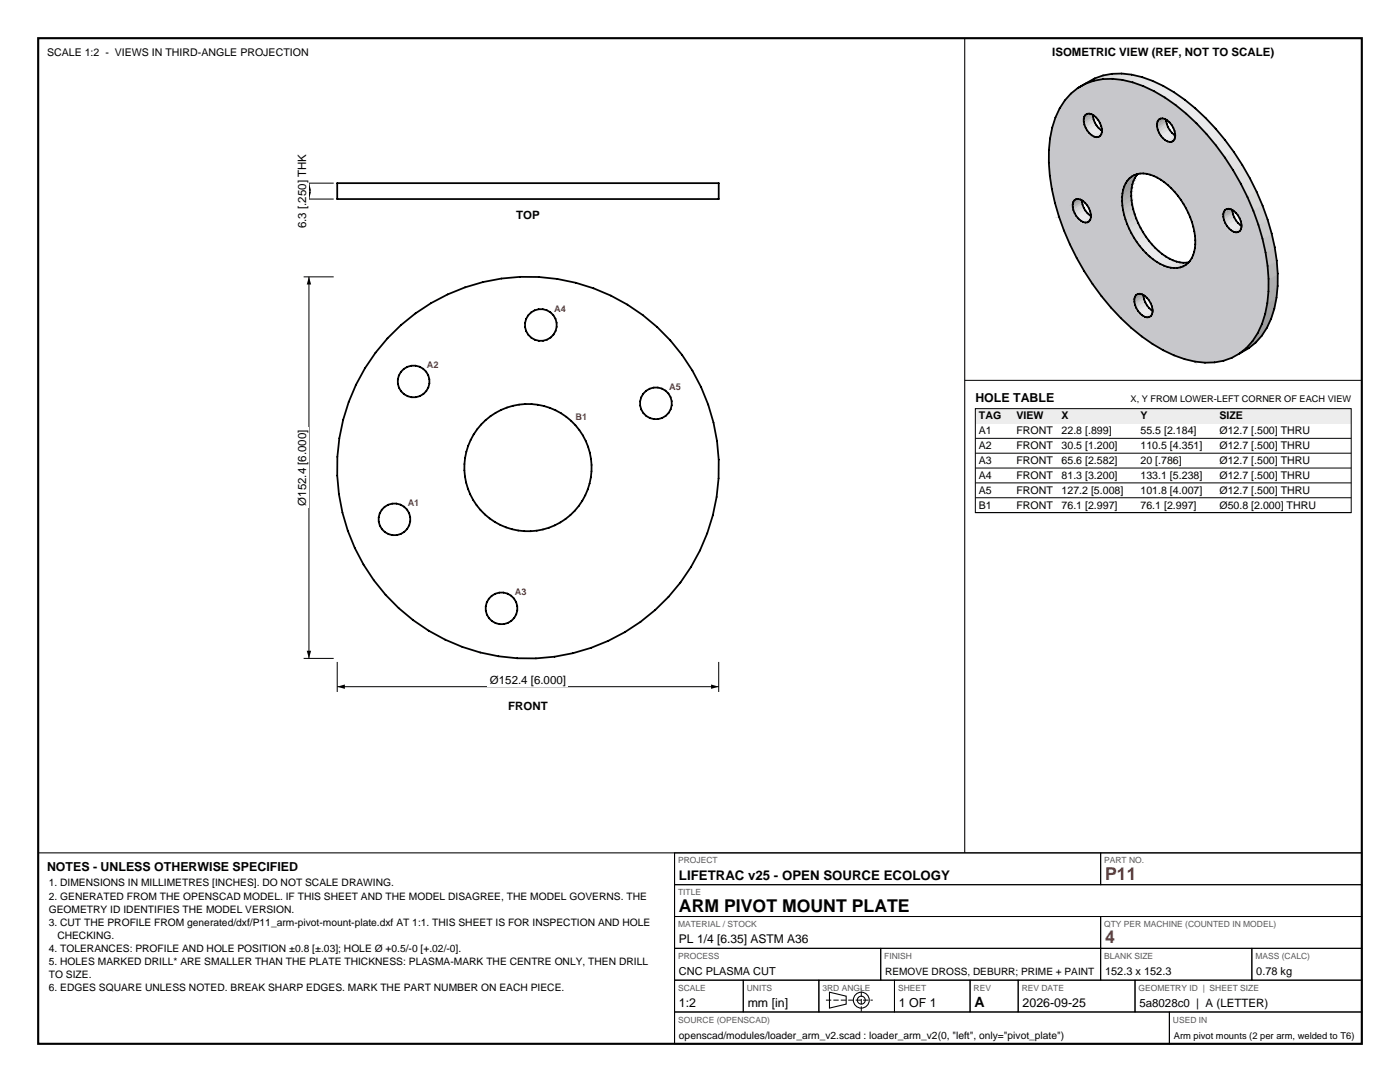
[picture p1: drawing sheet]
<svg xmlns="http://www.w3.org/2000/svg" width="279mm" height="216mm" viewBox="0 0 279 216" stroke-linecap="round" stroke-linejoin="round" font-family="sans-serif">
<path d="M7.6 7.6h264.2v200.7h-264.2z" fill="none" stroke="#000" stroke-width=".42"/>
<g fill="none" stroke="#000" stroke-width=".21">
<path d="M192.5 7.6v162.6M7.6 170.2h264.2M134.6 170.2v38.1M165.5 198l3.4 .8v1.6l-3.4 .8z"/>
<circle cx="171.9" cy="199.6" r="1.59"/>
<circle cx="171.9" cy="199.6" r=".79"/>
</g>
<g fill="none" stroke="#000" stroke-width=".2">
<path d="M67.3 132.1v6M67.3 137h76.1M143.4 132.1v6M134.6 170.2h85.1v6.3h-85.1zM134.6 176.5h137.2v6.4h-137.2zM219.7 170.2h52.1v6.3h-52.1zM134.6 182.9h85.1v6.3h-85.1zM134.6 189.2h41.2v6.4h-41.2zM134.6 195.6h13.7v6.3h-13.7zM148.3 195.6h15.1v6.3h-15.1zM163.4 195.6h15.1v6.3h-15.1zM175.8 189.2h43.9v6.4h-43.9z"/>
<path d="M178.5 195.6h15.1v6.3h-15.1zM193.6 195.6h9.6v6.3h-9.6zM203.2 195.6h23.3v6.3h-23.3zM219.7 182.9h52.1v6.3h-52.1zM219.7 189.2h30.1v6.4h-30.1zM226.5 195.6h45.3v6.3h-45.3zM249.8 189.2h22v6.4h-22zM134.6 201.9h98.8v6.4h-98.8zM233.4 201.9h38.4v6.4h-38.4z"/>
</g>
<path d="M164.8 199.6h9.4M171.9 201.9v-4.6" fill="none" stroke="#000" stroke-width=".2" stroke-dasharray="1.1 .4" stroke-linecap="butt"/>
<g fill="none" stroke="#000" stroke-width=".35">
<path d="M67.3 36.5h76.1v3.2h-76.1z"/>
<circle cx="82.5" cy="76.1" r="3.2"/>
<circle cx="107.9" cy="64.9" r="3.2"/>
<circle cx="105.4" cy="93.3" r="38.1"/>
<circle cx="105.4" cy="93.3" r="12.7"/>
<circle cx="130.9" cy="80.5" r="3.2"/>
<circle cx="78.7" cy="103.6" r="3.2"/>
<circle cx="100.1" cy="121.4" r="3.2"/>
</g>
<path d="M67.3 137l1.5-.4v.9zM141.9 136.6l1.5 .4-1.5 .5z" fill="#000"/>
<path d="M97.4 134.2h16v2.8h-16z" fill-rule="evenodd" fill="#fff"/>
<path d="M60.6 55.2h6M61.7 55.2v76.2M60.6 131.4h6" fill="none" stroke="#000" stroke-width=".2"/>
<path d="M61.7 55.2l.4 1.6h-.9zM61.2 129.9h.9l-.4 1.5z" fill="#000"/>
<path d="M58.8 85.3h2.9v16h-2.9z" fill-rule="evenodd" fill="#fff"/>
<path d="M60.6 39.7h6M60.6 36.5h6M61.7 36.5v3.2" fill="none" stroke="#000" stroke-width=".2"/>
<path d="M61.2 38.2h.9l-.4 1.5zM61.7 36.5l.4 1.6h-.9z" fill="#000"/>
<path d="M58.8 30.3h2.9v15.6h-2.9z" fill-rule="evenodd" fill="#fff"/>
<g fill="#c7c7cb" stroke="#c7c7cb" stroke-width=".2">
<path d="M216.2 44.3l-1.3 7.2-1.4-2.7z"/>
<path d="M216.6 44.4l-.2 9.7-1.5-2.6z"/>
<path d="M212.3 46l3.4-2-2.2 4.8z"/>
<path d="M211.3 43.2l3.5-.1-2.5 2.9z"/>
<path d="M216.4 54.1l10.3 4.8-8.7-2.2z"/>
<path d="M218 56.7l8.5 2.5-6.7-.1z"/>
<path d="M210.5 40.4l3.7 1.5-2.9 1.3z"/>
<path d="M219.8 59.1l6.6 .6-4.7 1.7z"/>
<path d="M221.7 61.4l4.8-.6-2.8 2.7z"/>
<path d="M214.8 43.1l.4 .5-2.9 2.4z"/>
<path d="M209.9 37.7l4.2 3.1-3.6-.4z"/>
<path d="M212.3 46l2.9-2.4 .5 .4z"/>
<path d="M211.3 43.2l3.2-.7 .3 .6z"/>
<path d="M215.7 44l.5 .3-2.7 4.5z"/>
<path d="M211.3 43.2l2.9-1.3 .3 .6z"/>
<path d="M223.7 63.5l3.1-2.1-1 4z"/>
<path d="M216.2 44.3l.4 .1-1.7 7.1z"/>
<path d="M210.5 40.4l3.6 .9 .1 .6z"/>
<path d="M216.6 44.4h.4l-.6 9.7z"/>
<path d="M210.5 40.4l3.6 .4v.5z"/>
<path d="M227.5 62.5l.4 4.6-2.1-1.7z"/>
<path d="M209.5 35l4.9 4.9-4.5-2.2z"/>
<path d="M221.7 61.4l4.7-1.2 .1 .6z"/>
<path d="M217 44.4l9.7 14.5-10.3-4.8z"/>
<path d="M209.9 37.7l4.3 2.6-.1 .5z"/>
<path d="M223.7 63.5l2.8-2.7 .3 .6z"/>
<path d="M221.7 61.4l4.7-1.7v.5z"/>
<path d="M219.8 59.1l6.7 .1-.1 .5z"/>
<path d="M218 56.7l8.7 2.2-.2 .3z"/>
<path d="M209.9 37.7l4.5 2.2-.2 .4z"/>
<path d="M226.8 61.4l.3 .6-1.3 3.4z"/>
<path d="M227.1 62l.4 .5-1.7 2.9z"/>
<path d="M228.5 63.2l1.5 5.4-2.1-1.5z"/>
<path d="M209.3 32.4l5.5 7.3-5.3-4.7z"/>
<path d="M227.5 62.5l.5 .4-.1 4.2z"/>
<path d="M209.5 35l5.3 4.7-.4 .2z"/>
<path d="M228 62.9l.5 .3-.6 3.9z"/>
<path d="M209.3 32.4l5.9 7.3h-.4z"/>
<path d="M228.5 63.2l.4 .1 1.1 5.3z"/>
<path d="M209.3 30l5.9 9.7-5.9-7.3z"/>
<path d="M229.3 63.3l2.9 6.6-2.2-1.3z"/>
<path d="M228.9 63.3h.4l.7 5.3z"/>
<path d="M217 44.4l.4-.2 9.3 14.7z"/>
<path d="M209.3 30l6.3 9.8-.4-.1z"/>
<path d="M217.4 44.2l9.7 14.5-.4 .2z"/>
<path d="M229.3 63.3l.4-.2 2.5 6.8z"/>
<path d="M209.6 27.6l6 12.2-6.3-9.8z"/>
<path d="M229.9 62.7l2.3 7.2-2.5-6.8z"/>
<path d="M229.9 62.7l4.4 8.2-2.1-1z"/>
<path d="M209.6 27.6l6.5 12.5-.5-.3z"/>
<path d="M230 62.3l4.3 8.6-4.4-8.2z"/>
<path d="M230 62.3l6.4 9.4-2.1-.8z"/>
<path d="M217.6 43.8l8.7 3.6-8.9-3.2z"/>
<path d="M230 61.7l6.4 10-6.4-9.4z"/>
<path d="M217.7 43.4l8.1 3.1-8.2-2.7z"/>
<path d="M217.4 44.2l9.4 4.1 .3 10.4z"/>
<path d="M217.7 42.8l7.2 1.9-7.2-1.3z"/>
<path d="M217.6 42.2l7 1.6-6.9-1z"/>
<path d="M229.9 61.1l8.6 11-8.5-10.4z"/>
<path d="M226.8 48.3l.7 10.3-.4 .1z"/>
<path d="M229.6 60.5l8.9 11.6-8.6-11z"/>
<path d="M217.3 41.6l7 1.2-6.7-.6z"/>
<path d="M230 61.7l8.5 10.4-2.1-.4z"/>
<path d="M226.8 48.3l1.1 10.4-.4-.1z"/>
<path d="M217 41h7l-6.7 .6z"/>
<path d="M216.6 40.5l7.3-.3-6.9 .8z"/>
<path d="M226.8 48.3l1.6 10.7-.5-.3z"/>
<path d="M216.1 40.1l7.9-1.5-7.4 1.9z"/>
<path d="M226.8 48.3l2.1 11.1-.5-.4z"/>
<path d="M209.6 27.6l7.4-1.5-.9 14z"/>
<path d="M228.1 49.8l1.2 10.1-.4-.5z"/>
<path d="M228.1 49.8l1.5 10.7-.3-.6z"/>
<path d="M217.4 44.2l8.9 3.2 .5 .9z"/>
<path d="M217.6 43.8l8.2 2.7 .5 .9z"/>
<path d="M217.7 43.4l7.6 2.2 .5 .9z"/>
<path d="M217.7 43.4l7.2 1.3 .4 .9z"/>
<path d="M228.1 49.8l10.4 22.3-8.9-11.6z"/>
<path d="M210 25.4l7 .7-7.4 1.5z"/>
<path d="M217.7 42.8l6.9 1 .3 .9z"/>
<path d="M217.6 42.2l6.7 .6 .3 1z"/>
<path d="M226.8 48.3l.6 .8 1.5 10.3z"/>
<path d="M217.3 41.6l6.8 .3 .2 .9z"/>
<path d="M227.4 49.1l.7 .7 .8 9.6z"/>
<path d="M217.3 41.6l6.7-.6 .1 .9z"/>
<path d="M210.6 23.4l6.4 2.7-7-.7z"/>
<path d="M217 41l6.9-.8 .1 .8z"/>
<path d="M216.6 40.5l7.3-1.1v.8z"/>
<path d="M228.1 49.8l.6 .7 9.8 21.6z"/>
<path d="M216.6 40.5l7.4-1.9-.1 .8z"/>
<path d="M228.7 50.5l.7 .7 9.1 20.9z"/>
<path d="M217 26.1l7 12.5-7.9 1.5z"/>
<path d="M229.4 51.2l.7 .5 8.4 20.4z"/>
<path d="M230.1 51.7l.7 .5 7.7 19.9z"/>
<path d="M211.5 21.6l5.2 3.9-6.1-2.1z"/>
<path d="M233.7 53.4l6.8 19-2-.3z"/>
<path d="M230.8 52.2l.7 .5 7 19.4z"/>
<path d="M231.5 52.7l.8 .3 6.2 19.1z"/>
<path d="M232.3 53l.7 .3 5.5 18.8z"/>
<path d="M210.6 23.4l6.1 2.1 .3 .6z"/>
<path d="M233 53.3l.7 .1 4.8 18.7z"/>
<path d="M212.5 20l3.8 4.3-4.8-2.7z"/>
<path d="M234.3 53.5l8.1 18.8-1.9 .1z"/>
<path d="M211.5 21.6l4.9 3.3 .3 .6z"/>
<path d="M211.5 21.6l4.8 2.7 .1 .6z"/>
<path d="M233.7 53.4l.6 .1 6.2 18.9z"/>
<path d="M212.5 20l3.8 3.7v.6z"/>
<path d="M217 26.1l7.2 11.7-.2 .8z"/>
<path d="M212.5 20l3.9 3.3-.1 .4z"/>
<path d="M213.7 18.7l2.7 4.6-3.9-3.3z"/>
<path d="M217 26.1l7.4 11.1z"/>
<path d="M217 26.1l7.4 11.1-.2 .6z"/>
<path d="M217.4 26.6l.5 .4 6.5 10.2z"/>
<path d="M235 53.5l9.2 18.5-1.8 .3z"/>
<path d="M217.9 27l.5 .3 6 9.9z"/>
<path d="M234.3 53.5h.7l7.4 18.8z"/>
<path d="M218.4 27.3l.4 .1 5.6 9.8z"/>
<path d="M213.7 18.7l2.9 4.2-.2 .4z"/>
<path d="M218.8 27.4l5.9 9.2-.3 .6z"/>
<path d="M218.8 27.4l.4-.1 5.5 9.3z"/>
<path d="M213.7 18.7l3.3 4-.4 .2z"/>
<path d="M219.2 27.3l5.8 8.7-.3 .6z"/>
<path d="M235 53.5l.6-.1 8.6 18.6z"/>
<path d="M219.2 27.3l.4-.2 5.4 8.9z"/>
<path d="M213.7 18.7l1.4-1.1 1.9 5.1z"/>
<path d="M235.6 53.4l10.3 18-1.7 .6z"/>
<path d="M219.6 27.1l5.8 8.5-.4 .4z"/>
<path d="M215.1 17.6l2.3 5.1h-.4z"/>
<path d="M219.8 26.8l6.1 8.4-6.3-8.1z"/>
<path d="M215.1 17.6l2.7 5.2-.4-.1z"/>
<path d="M219.6 27.1l6.3 8.1-.5 .4z"/>
<path d="M215.1 17.6l3.4-1.9z"/>
<path d="M236.1 53.2l2.4-1.4z"/>
<path d="M235.6 53.4l.5-.2 9.8 18.2z"/>
<path d="M219.9 26.3l6.5 8.6-6.6-8.1z"/>
<path d="M219.8 26.8l6.6 8.1-.5 .3z"/>
<path d="M219.9 25.8l7 8.9-7-8.4z"/>
<path d="M215.1 17.6l1.5-.9 1.2 6.1z"/>
<path d="M216.6 16.7l1.7 6.4-.5-.3z"/>
<path d="M236.1 53.2l11.3 17.3-1.5 .9z"/>
<path d="M216.6 16.7l2.2 6.8-.5-.4z"/>
<path d="M219.9 26.3l7 8.4-.5 .2z"/>
<path d="M236.1 53.2l.5-.3 10.8 17.6z"/>
<path d="M219.8 25.2l8.4 9.4-8.3-8.8z"/>
<path d="M219.9 25.8l7.6 8.8-.6 .1z"/>
<path d="M218.3 16.1l.9 7.9-.4-.5z"/>
<path d="M219.9 25.8l8.3 8.8h-.7z"/>
<path d="M216.6 16.7l1.7-.6 .5 7.4z"/>
<path d="M236.6 52.9l12.2 16.5-1.4 1.1z"/>
<path d="M236.6 52.9l.5-.4 11.7 16.9z"/>
<path d="M220.1 15.8l-.6 8.8-.3-.6z"/>
<path d="M237.5 52.1l12.5 16-12.9-15.6z"/>
<path d="M218.3 16.1l1.8-.3-.9 8.2z"/>
<path d="M237.1 52.5l12.9 15.6-1.2 1.3z"/>
<path d="M237.8 51.5l12.2 16.6-12.5-16z"/>
<path d="M219.5 24.6l11.5 1.2-11.2-.6z"/>
<path d="M220.1 15.8l1.9-.1-2.5 8.9z"/>
<path d="M238.1 50.9l12.9 15.6-13.2-15z"/>
<path d="M219.8 25.2l11.2 .6-2.8 8.8z"/>
<path d="M237.8 51.5l13.2 15-1 1.6z"/>
<path d="M238.3 50.3l13.5 14.4-13.7-13.8z"/>
<path d="M231.3 26.4l-2.5 8.3-.6-.1z"/>
<path d="M231.3 26.4l-1.8 8.4-.7-.1z"/>
<path d="M222 15.7l8.9 9.5-11.4-.6z"/>
<path d="M231.6 27l-1.4 8.1-.7-.3z"/>
<path d="M238.5 49.5l14 13.2-14.2-12.4z"/>
<path d="M238.1 50.9l13.7 13.8-.8 1.8z"/>
<path d="M232 27.5l-1.1 7.9-.7-.3z"/>
<path d="M232 27.5l-.3 8.4-.8-.5z"/>
<path d="M219.5 24.6l11.4 .6 .1 .6z"/>
<path d="M232.5 27.9l-.1 8.5-.7-.5z"/>
<path d="M238.5 48.7l7.2-2.7-7.2 3.5z"/>
<path d="M232.5 27.9l.6 9-.7-.5z"/>
<path d="M238.3 50.3l14.2 12.4-.7 2z"/>
<path d="M232.5 27.9l1.3 9.7-.7-.7z"/>
<path d="M231 25.8l.3 .6-3.1 8.2z"/>
<path d="M238.6 47.9l7.1-1.9-7.2 2.7z"/>
<path d="M232.5 27.9l1.9 10.4-.6-.7z"/>
<path d="M238.5 47.1l6.8-1.5-6.7 2.3z"/>
<path d="M232.5 27.9l2.5 11.1-.6-.7z"/>
<path d="M231.3 26.4l.3 .6-2.1 7.8z"/>
<path d="M232.5 27.9l3.1 11.9-.6-.8z"/>
<path d="M238.4 46.2l6.4-1.1-6.3 2z"/>
<path d="M231.6 27l.4 .5-1.8 7.6z"/>
<path d="M238.1 45.2l6.7-.1-6.4 1.1z"/>
<path d="M237.9 44.3l6.6 .2-6.4 .7z"/>
<path d="M232 27.5l.5 .4-.8 8z"/>
<path d="M237.5 43.4l6.8 .5-6.4 .4z"/>
<path d="M222 15.7l2 .2 6.9 9.3z"/>
<path d="M238.5 49.5l14.4 11-.4 2.2z"/>
<path d="M237.1 42.5l7 .8-6.6 .1z"/>
<path d="M236.7 41.6l7.4 1.7-7-.8z"/>
<path d="M236.2 40.7l7.9 2-7.4-1.1z"/>
<path d="M235.6 39.8l8.7 2.4-8.1-1.5z"/>
<path d="M232.5 27.9l.5 .3 2.6 11.6z"/>
<path d="M233 28.2l.4 .1 2.2 11.5z"/>
<path d="M238.5 49.5l7.2-3.5 7.2 14.5z"/>
<path d="M233.4 28.3h.4l1.8 11.5z"/>
<path d="M224 15.9l6.9 8.8v.5z"/>
<path d="M224 15.9l2.1 .5 4.8 8.3z"/>
<path d="M233.8 28.3l.4-.2 1.4 11.7z"/>
<path d="M238.6 47.9l6.7-2.3 .4 .4z"/>
<path d="M238.5 47.1l6.3-2 .5 .5z"/>
<path d="M238.1 45.2l6.4-.7 .3 .6z"/>
<path d="M237.9 44.3l6.4-.4 .2 .6z"/>
<path d="M226.1 16.4l4.9 7.8-.1 .5z"/>
<path d="M234.2 28.1l10.1 14.1-8.7-2.4z"/>
<path d="M237.5 43.4l6.6-.1 .2 .6z"/>
<path d="M236.7 41.6l7.4 1.1v.6z"/>
<path d="M226.1 16.4l2.1 .8 2.8 7z"/>
<path d="M236.2 40.7l8.1 1.5-.2 .5z"/>
<path d="M228.2 17.2l3.1 6.7-.3 .3z"/>
<path d="M230.3 18.2l1.3 5.5-.3 .2z"/>
<path d="M228.2 17.2l2.1 1 1 5.7z"/>
<path d="M230.3 18.2l1.7 5.4-.4 .1z"/>
<path d="M234.4 27.7l10.1 14.2-10.3-13.8z"/>
<path d="M245.7 46l7.5 12.1-.3 2.4z"/>
<path d="M234.2 28.1l10.3 13.8-.2 .3z"/>
<path d="M245.7 46l.5 .2 7 11.9z"/>
<path d="M232.5 19.5v4.2l-.5-.1z"/>
<path d="M232.5 19.5l.4 4.5-.4-.3z"/>
<path d="M230.3 18.2l2.2 1.3-.5 4.1z"/>
<path d="M246.2 46.2l7 9.5v2.4z"/>
<path d="M246.2 46.2l.5 .2 6.5 9.3z"/>
<path d="M234.6 21l-1.2 3.4-.5-.4z"/>
<path d="M234.6 21l-.8 3.9-.4-.5z"/>
<path d="M236.7 22.7l-2.3 3.4-.2-.6z"/>
<path d="M233.8 24.9l2.9-2.2-2.5 2.8z"/>
<path d="M246.7 46.4l.4-.1 5.9 6.8z"/>
<path d="M232.5 19.5l2.1 1.5-1.7 3z"/>
<path d="M234.4 26.1l4.4-1.5-4.3 2.1z"/>
<path d="M234.5 27.3l8.2 1.7-8.3-1.3z"/>
<path d="M234.5 26.7h6.3l-6.3 .6z"/>
<path d="M246.7 46.4l6.3 6.7 .2 2.6z"/>
<path d="M247.1 46.3l.3-.2 5.2 4.3z"/>
<path d="M234.4 27.7l8.3 1.3 1.8 12.9z"/>
<path d="M247.6 45.8l5 4.6-5.2-4.3z"/>
<path d="M234.6 21l2.1 1.7-2.9 2.2z"/>
<path d="M247.1 46.3l5.5 4.1 .4 2.7z"/>
<path d="M247.8 45.3l4.2 2.4-4.4-1.9z"/>
<path d="M244.4 31.4l.4 10.3-.3 .2z"/>
<path d="M236.7 22.7l2.1 1.9-4.4 1.5z"/>
<path d="M247.8 44.8l4.2 2.9-4.2-2.4z"/>
<path d="M246.1 34l-.9 7.7h-.4z"/>
<path d="M234.5 26.7l4.3-2.1 2 2.1z"/>
<path d="M247.6 45.8l4.4 1.9 .6 2.7z"/>
<path d="M247.6 36.6l-1.9 5.2-.5-.1z"/>
<path d="M247.6 44.2l3.5 .7-3.3-.1z"/>
<path d="M247.4 43.5l3.7 1.4-3.5-.7z"/>
<path d="M247.6 36.6l-1.4 5.4-.5-.2z"/>
<path d="M234.5 27.3l6.3-.6 1.9 2.3z"/>
<path d="M246.6 42.4l3.5-.3-3.1 .9z"/>
<path d="M246.2 42l2.8-2.7-2.4 3.1z"/>
<path d="M247 43l3.1-.9-2.7 1.4z"/>
<path d="M247.8 44.8l3.3 .1 .9 2.8z"/>
<path d="M242.7 29l1.7 2.4 .1 10.5z"/>
<path d="M247.4 43.5l2.7-1.4 1 2.8z"/>
<path d="M244.4 31.4l1.7 2.6-1.3 7.7z"/>
<path d="M246.1 34l1.5 2.6-2.4 5.1z"/>
<path d="M249 39.3l1.1 2.8-3.5 .3z"/>
<path d="M247.6 36.6l1.4 2.7-2.8 2.7z"/>
</g>
<g fill="#dfdfe3" stroke="#dfdfe3" stroke-width=".2">
<path d="M216.3 41.5l.3 .6-1.8 1z"/>
<path d="M214.5 42.5l1.8-1-1.5 1.6z"/>
<path d="M228.6 60.4l.3 .6-1.8 1z"/>
<path d="M226.8 61.4l1.8-1-1.5 1.6z"/>
<path d="M218.5 24.4l.3 .6-1.8 1.1z"/>
<path d="M216.7 25.5l1.8-1.1-1.5 1.7z"/>
<path d="M233.1 25.4l.3 .6-1.8 1z"/>
<path d="M231.3 26.4l1.8-1-1.5 1.6z"/>
<path d="M246.3 43.4l.4 .6-1.9 1.1z"/>
<path d="M244.5 44.5l1.8-1.1-1.5 1.7z"/>
</g>
<g fill="#d2d2d6" stroke="#d2d2d6" stroke-width=".2">
<path d="M216 40.9l.3 .6-1.8 1z"/>
<path d="M214.2 41.9l1.8-1-1.5 1.6z"/>
<path d="M228.3 59.8l.3 .6-1.8 1z"/>
<path d="M226.5 60.8l1.8-1-1.5 1.6z"/>
<path d="M218.2 23.8l.3 .6-1.8 1.1z"/>
<path d="M216.4 24.9l1.8-1.1-1.5 1.7z"/>
<path d="M232.9 24.8l.2 .6-1.8 1z"/>
<path d="M231 25.8l1.9-1-1.6 1.6z"/>
<path d="M246.1 42.8l.2 .6-1.8 1.1z"/>
<path d="M244.3 43.9l1.8-1.1-1.6 1.7z"/>
</g>
<g fill="#e7e7ec" stroke="#e7e7ec" stroke-width=".2">
<path d="M216.6 42.1l.4 .5-1.8 1z"/>
<path d="M214.8 43.1l1.8-1-1.4 1.5z"/>
<path d="M228.9 61l.4 .5-1.8 1z"/>
<path d="M227.1 62l1.8-1-1.4 1.5z"/>
<path d="M229.3 48l.6 .8-1.8 1z"/>
<path d="M227.4 49.1l1.9-1.1-1.2 1.8z"/>
<path d="M218.8 25l.4 .5-1.8 1.1z"/>
<path d="M217 26.1l1.8-1.1-1.4 1.6z"/>
<path d="M233.4 26l.5 .5-1.9 1z"/>
<path d="M231.6 27l1.8-1-1.4 1.5z"/>
<path d="M246.7 44l.4 .5-1.8 1.1z"/>
<path d="M244.8 45.1l1.9-1.1-1.4 1.6z"/>
<path d="M242.6 25.7l1.9 2.3-1.8 1z"/>
<path d="M240.8 26.7l1.8-1 .1 3.3z"/>
</g>
<g fill="#c2c2c6" stroke="#c2c2c6" stroke-width=".2">
<path d="M214.2 41.9l1.7-1.7 .1 .7z"/>
<path d="M214.1 41.3l1.8-1.1-1.7 1.7z"/>
<path d="M226.5 60.8l1.7-1.6 .1 .6z"/>
<path d="M226.4 60.2l1.8-1-1.7 1.6z"/>
<path d="M216.4 24.9l1.7-1.7 .1 .6z"/>
<path d="M216.3 24.3l1.8-1.1-1.7 1.7z"/>
<path d="M231 25.8l1.7-1.6 .2 .6z"/>
<path d="M230.9 25.2l1.8-1-1.7 1.6z"/>
<path d="M244.3 43.9l1.7-1.7 .1 .6z"/>
<path d="M244.1 43.3l1.9-1.1-1.7 1.7z"/>
</g>
<g fill="#eaeaef" stroke="#eaeaef" stroke-width=".2">
<path d="M217 42.6l.5 .4-1.8 1z"/>
<path d="M215.2 43.6l1.8-1-1.3 1.4z"/>
<path d="M229.3 61.5l.5 .4-1.8 1z"/>
<path d="M227.5 62.5l1.8-1-1.3 1.4z"/>
<path d="M230.6 49.5l.6 .6-1.8 1.1z"/>
<path d="M228.7 50.5l1.9-1-1.2 1.7z"/>
<path d="M231.2 50.1l.7 .6-1.8 1z"/>
<path d="M229.4 51.2l1.8-1.1-1.1 1.6z"/>
<path d="M231.9 50.7l.8 .5-1.9 1z"/>
<path d="M230.1 51.7l1.8-1-1.1 1.5z"/>
<path d="M219.2 25.5l.5 .4-1.8 1.1z"/>
<path d="M217.4 26.6l1.8-1.1-1.3 1.5z"/>
<path d="M233.9 26.5l.4 .4-1.8 1z"/>
<path d="M232 27.5l1.9-1-1.4 1.4z"/>
<path d="M247.1 44.5l.5 .4-1.9 1.1z"/>
<path d="M245.3 45.6l1.8-1.1-1.4 1.5z"/>
<path d="M232.5 19.5l1.8-1.1 .3 2.6z"/>
<path d="M234.3 18.4l2.2 1.5-1.9 1.1z"/>
<path d="M236.5 19.9l2.1 1.7-1.9 1.1z"/>
<path d="M234.6 21l1.9-1.1 .2 2.8z"/>
<path d="M238.6 21.6l2 2-1.8 1z"/>
<path d="M236.7 22.7l1.9-1.1 .2 3z"/>
</g>
<g fill="#afafb3" stroke="#afafb3" stroke-width=".2">
<path d="M214.1 40.8l1.8-1.1v.5z"/>
<path d="M214.1 40.8l1.8-.6-1.8 1.1z"/>
<path d="M226.4 59.7l1.8-1.1v.6z"/>
<path d="M226.4 59.7l1.8-.5-1.8 1z"/>
<path d="M216.3 23.7l1.8-1v.5z"/>
<path d="M216.3 23.7l1.8-.5-1.8 1.1z"/>
<path d="M230.9 24.7l1.8-1.1v.6z"/>
<path d="M230.9 24.7l1.8-.5-1.8 1z"/>
<path d="M244.1 42.7l1.9-1.1v.6z"/>
<path d="M244.1 42.7l1.9-.5-1.9 1.1z"/>
</g>
<g fill="#e8e8ed" stroke="#e8e8ed" stroke-width=".2">
<path d="M216.2 44.3l1.3-1.3 .5 .2z"/>
<path d="M215.7 44l1.8-1-1.3 1.3z"/>
<path d="M228.5 63.2l1.3-1.3 .5 .3z"/>
<path d="M228 62.9l1.8-1-1.3 1.3z"/>
<path d="M218.4 27.3l1.3-1.4 .5 .3z"/>
<path d="M217.9 27l1.8-1.1-1.3 1.4z"/>
<path d="M233 28.2l1.3-1.3 .5 .3z"/>
<path d="M232.5 27.9l1.8-1-1.3 1.3z"/>
<path d="M246.2 46.2l1.4-1.3 .4 .3z"/>
<path d="M245.7 46l1.9-1.1-1.4 1.3z"/>
</g>
<g fill="#e1e1e6" stroke="#e1e1e6" stroke-width=".2">
<path d="M216.2 44.3l1.8-1.1 .4 .2z"/>
<path d="M216.2 44.3l2.2-.9-1.8 1z"/>
<path d="M228.5 63.2l1.8-1 .4 .1z"/>
<path d="M228.5 63.2l2.2-.9-1.8 1z"/>
<path d="M218.4 27.3l1.8-1.1 .4 .1z"/>
<path d="M218.4 27.3l2.2-1-1.8 1.1z"/>
<path d="M233 28.2l1.8-1 .5 .1z"/>
<path d="M233 28.2l2.3-.9-1.9 1z"/>
<path d="M246.2 46.2l1.8-1 .5 .1z"/>
<path d="M246.2 46.2l2.3-.9-1.8 1.1z"/>
</g>
<g fill="#9e9ea1" stroke="#9e9ea1" stroke-width=".2">
<path d="M214.2 40.3l1.8-1.1-.1 .5z"/>
<path d="M214.2 40.3l1.7-.6-1.8 1.1z"/>
<path d="M214.4 39.9l1.9-1-.3 .3z"/>
<path d="M214.4 39.9l1.6-.7-1.8 1.1z"/>
<path d="M214.8 39.7l1.8-1z"/>
<path d="M214.4 39.9l1.9-1z"/>
<path d="M226.5 59.2l1.8-1.1-.1 .5z"/>
<path d="M226.5 59.2l1.7-.6-1.8 1.1z"/>
<path d="M226.7 58.9l1.9-1.1-.3 .3z"/>
<path d="M226.7 58.9l1.6-.8-1.8 1.1z"/>
<path d="M227.1 58.7l1.8-1.1z"/>
<path d="M226.7 58.9l1.9-1.1z"/>
<path d="M224.4 37.2l1.8-1.1-.2 .7z"/>
<path d="M216.4 23.3l1.8-1.1-.1 .5z"/>
<path d="M224.4 37.2l1.6-.4-1.8 1z"/>
<path d="M216.4 23.3l1.7-.6-1.8 1z"/>
<path d="M216.6 22.9l1.9-1-.3 .3z"/>
<path d="M224.7 36.6l1.8-1.1-.3 .6z"/>
<path d="M224.7 36.6l1.5-.5-1.8 1.1z"/>
<path d="M216.6 22.9l1.6-.7-1.8 1.1z"/>
<path d="M217 22.7l1.8-1z"/>
<path d="M216.6 22.9l1.9-1z"/>
<path d="M225 36l1.8-1-.3 .5z"/>
<path d="M225 36l1.5-.5-1.8 1.1z"/>
<path d="M225.4 35.6l1.8-1.1-.4 .5z"/>
<path d="M225.4 35.6l1.4-.6-1.8 1z"/>
<path d="M225.9 35.2l1.8-1z"/>
<path d="M225.4 35.6l1.8-1.1z"/>
<path d="M247.4 70.5l1.4-1.1 .4 .1z"/>
<path d="M248.8 69.4l1.8-1-1.4 1.1z"/>
<path d="M250 68.1l.6 .3-1.8 1z"/>
<path d="M250 68.1l1.8-1.1-1.2 1.4z"/>
<path d="M251 66.5l.8 .5-1.8 1.1z"/>
<path d="M251 66.5l1.8-1.1-1 1.6z"/>
<path d="M251.8 64.7l1 .7-1.8 1.1z"/>
<path d="M251.8 64.7l1.9-1.1-.9 1.8z"/>
<path d="M252.5 62.7l1.2 .9-1.9 1.1z"/>
<path d="M252.5 62.7l1.8-1.1-.6 2z"/>
<path d="M231 24.2l1.9-1-.2 .4z"/>
<path d="M231 24.2l1.7-.6-1.8 1.1z"/>
<path d="M231.3 23.9l1.8-1.1-.2 .4z"/>
<path d="M231.3 23.9l1.6-.7-1.9 1z"/>
<path d="M231.6 23.7l1.8-1.1z"/>
<path d="M231.3 23.9l1.8-1.1z"/>
<path d="M244.3 42.2l1.8-1-.1 .4z"/>
<path d="M244.3 42.2l1.7-.6-1.9 1.1z"/>
<path d="M244.5 41.9l1.8-1.1-.2 .4z"/>
<path d="M244.5 41.9l1.6-.7-1.8 1z"/>
<path d="M244.8 41.7l1.9-1.1z"/>
<path d="M244.5 41.9l1.8-1.1z"/>
</g>
<g fill="#d6d6da" stroke="#d6d6da" stroke-width=".2">
<path d="M216.6 44.4l1.8-1 .5-.1z"/>
<path d="M216.6 44.4l2.3-1.1-1.9 1.1z"/>
<path d="M228.9 63.3l1.8-1 .5-.1z"/>
<path d="M228.9 63.3l2.3-1.1-1.9 1.1z"/>
<path d="M218.8 27.4l1.8-1.1h.5z"/>
<path d="M218.8 27.4l2.3-1.1-1.9 1z"/>
<path d="M233.4 28.3l1.9-1 .4-.1z"/>
<path d="M233.4 28.3l2.3-1.1-1.9 1.1z"/>
<path d="M246.7 46.4l1.8-1.1h.4z"/>
<path d="M246.7 46.4l2.2-1.1-1.8 1z"/>
</g>
<g fill="#dedee3" stroke="#dedee3" stroke-width=".2">
<path d="M227.6 45.5l.5 .9-1.8 1z"/>
<path d="M225.8 46.5l1.8-1-1.3 1.9z"/>
<path d="M247.9 32.9l1.5 2.7-1.8 1z"/>
<path d="M246.1 34l1.8-1.1-.3 3.7z"/>
</g>
<g fill="#dadade" stroke="#dadade" stroke-width=".2">
<path d="M227.2 44.6l.4 .9-1.8 1z"/>
<path d="M225.3 45.6l1.9-1-1.4 1.9z"/>
<path d="M249.4 35.6l1.4 2.7-1.8 1z"/>
<path d="M247.6 36.6l1.8-1-.4 3.7z"/>
</g>
<g fill="#e2e2e6" stroke="#e2e2e6" stroke-width=".2">
<path d="M228.1 46.4l.6 .8-1.9 1.1z"/>
<path d="M226.3 47.4l1.8-1-1.3 1.9z"/>
<path d="M246.3 30.4l1.6 2.5-1.8 1.1z"/>
<path d="M244.4 31.4l1.9-1-.2 3.6z"/>
</g>
<g fill="#d5d5d9" stroke="#d5d5d9" stroke-width=".2">
<path d="M226.8 43.6l.4 1-1.9 1z"/>
<path d="M224.9 44.7l1.9-1.1-1.5 2z"/>
<path d="M250.8 38.3l1.2 2.7-1.9 1.1z"/>
<path d="M249 39.3l1.8-1-.7 3.8z"/>
</g>
<g fill="#e5e5ea" stroke="#e5e5ea" stroke-width=".2">
<path d="M228.7 47.2l.6 .8-1.9 1.1z"/>
<path d="M226.8 48.3l1.9-1.1-1.3 1.9z"/>
<path d="M244.5 28l1.8 2.4-1.9 1z"/>
<path d="M242.7 29l1.8-1-.1 3.4z"/>
</g>
<g fill="#cfcfd3" stroke="#cfcfd3" stroke-width=".2">
<path d="M226.4 42.7l.4 .9-1.9 1.1z"/>
<path d="M224.6 43.8l1.8-1.1-1.5 2z"/>
<path d="M252 41l1 2.8-1.9 1.1z"/>
<path d="M250.1 42.1l1.9-1.1-.9 3.9z"/>
</g>
<g fill="#c9c9cd" stroke="#c9c9cd" stroke-width=".2">
<path d="M226.2 41.8l.2 .9-1.8 1.1z"/>
<path d="M224.3 42.8l1.9-1-1.6 2z"/>
<path d="M253 43.8l.8 2.8-1.8 1.1z"/>
<path d="M251.1 44.9l1.9-1.1-1 3.9z"/>
</g>
<g fill="#e9e9ee" stroke="#e9e9ee" stroke-width=".2">
<path d="M229.9 48.8l.7 .7-1.9 1z"/>
<path d="M228.1 49.8l1.8-1-1.2 1.7z"/>
<path d="M240.6 23.6l2 2.1-1.8 1z"/>
<path d="M238.8 24.6l1.8-1 .2 3.1z"/>
</g>
<g fill="#c3c3c7" stroke="#c3c3c7" stroke-width=".2">
<path d="M226 40.9l.2 .9-1.9 1z"/>
<path d="M224.1 41.9l1.9-1-1.7 1.9z"/>
<path d="M253.8 46.6l.6 2.7-1.8 1.1z"/>
<path d="M252 47.7l1.8-1.1-1.2 3.8z"/>
</g>
<g fill="#bcbcc0" stroke="#bcbcc0" stroke-width=".2">
<path d="M225.8 40l.2 .9-1.9 1z"/>
<path d="M224 41l1.8-1-1.7 1.9z"/>
<path d="M254.4 49.3l.4 2.7-1.8 1.1z"/>
<path d="M252.6 50.4l1.8-1.1-1.4 3.8z"/>
</g>
<g fill="#b5b5b9" stroke="#b5b5b9" stroke-width=".2">
<path d="M223.9 40.2l1.9-1.1v.9z"/>
<path d="M223.9 40.2l1.9-.2-1.8 1z"/>
<path d="M253 53.1l2 1.5-1.8 1.1z"/>
<path d="M253 53.1l1.8-1.1 .2 2.6z"/>
</g>
<g fill="#e9e9ed" stroke="#e9e9ed" stroke-width=".2">
<path d="M232.7 51.2l.7 .4-1.9 1.1z"/>
<path d="M230.8 52.2l1.9-1-1.2 1.5z"/>
<path d="M230.3 18.2l1.9-1.1 .3 2.4z"/>
<path d="M232.2 17.1l2.1 1.3-1.8 1.1z"/>
</g>
<g fill="#aeaeb2" stroke="#aeaeb2" stroke-width=".2">
<path d="M223.9 39.4l1.9-1.1v.8z"/>
<path d="M223.9 39.4l1.9-.3-1.9 1.1z"/>
<path d="M253.2 55.7l1.8 1.4-1.8 1z"/>
<path d="M253.2 55.7l1.8-1.1v2.5z"/>
</g>
<g fill="#e7e7eb" stroke="#e7e7eb" stroke-width=".2">
<path d="M233.4 51.6l.7 .3-1.8 1.1z"/>
<path d="M231.5 52.7l1.9-1.1-1.1 1.4z"/>
<path d="M228.2 17.2l1.8-1.1 .3 2.1z"/>
<path d="M230 16.1l2.2 1-1.9 1.1z"/>
</g>
<g fill="#a7a7aa" stroke="#a7a7aa" stroke-width=".2">
<path d="M224 38.6l1.8-1.1v.8z"/>
<path d="M224 38.6l1.8-.3-1.9 1.1z"/>
<path d="M253.2 58.1l1.6 1.3-1.9 1.1z"/>
<path d="M253.2 58.1l1.8-1-.2 2.3z"/>
</g>
<g fill="#e4e4e9" stroke="#e4e4e9" stroke-width=".2">
<path d="M232.3 53l1.8-1.1 .7 .3z"/>
<path d="M232.3 53l2.5-.8-1.8 1.1z"/>
<path d="M226.1 16.4l1.8-1 2.1 .7z"/>
<path d="M226.1 16.4l3.9-.3-1.8 1.1z"/>
</g>
<g fill="#9f9fa2" stroke="#9f9fa2" stroke-width=".2">
<path d="M224.2 37.8l1.8-1-.2 .7z"/>
<path d="M224.2 37.8l1.6-.3-1.8 1.1z"/>
<path d="M252.9 60.5l1.4 1.1-1.8 1.1z"/>
<path d="M252.9 60.5l1.9-1.1-.5 2.2z"/>
</g>
<g fill="#e1e1e5" stroke="#e1e1e5" stroke-width=".2">
<path d="M233 53.3l1.8-1.1 .7 .2z"/>
<path d="M233 53.3l2.5-.9-1.8 1z"/>
<path d="M224 15.9l1.8-1 2.1 .5z"/>
<path d="M224 15.9l3.9-.5-1.8 1z"/>
</g>
<g fill="#dddde1" stroke="#dddde1" stroke-width=".2">
<path d="M233.7 53.4l1.8-1h.6z"/>
<path d="M233.7 53.4l2.4-1-1.8 1.1z"/>
<path d="M222 15.7l1.8-1 2 .2z"/>
<path d="M222 15.7l3.8-.8-1.8 1z"/>
</g>
<g fill="#d8d8dd" stroke="#d8d8dd" stroke-width=".2">
<path d="M234.3 53.5l1.8-1.1h.7z"/>
<path d="M234.3 53.5l2.5-1.1-1.8 1.1z"/>
<path d="M220.1 15.8l1.8-1.1h1.9z"/>
<path d="M220.1 15.8l3.7-1.1-1.8 1z"/>
</g>
<g fill="#d3d3d7" stroke="#d3d3d7" stroke-width=".2">
<path d="M235 53.5l1.8-1.1 .6-.1z"/>
<path d="M235 53.5l2.4-1.2-1.8 1.1z"/>
<path d="M218.3 16.1l1.8-1 1.8-.4z"/>
<path d="M218.3 16.1l3.6-1.4-1.8 1.1z"/>
</g>
<g fill="#ceced2" stroke="#ceced2" stroke-width=".2">
<path d="M235.6 53.4l2.3-1.3z"/>
<path d="M216.6 16.7l1.9-1 1.6-.6z"/>
<path d="M216.6 16.7l3.5-1.6-1.8 1z"/>
</g>
<g fill="none" stroke="#000" stroke-width=".35">
<path d="M215.1 17.6a14.1 14.1 0 0 0-5.5 10 38.9 38.9 0 0 0 3.9 21.2 48.4 48.4 0 0 0 16.5 19.8 19.8 19.8 0 0 0 12.4 3.7l1.8-.3 1.7-.6 1.5-.9M215.1 17.6l1.8-1.1a12.7 12.7 0 0 1 11-1.1 35.4 35.4 0 0 1 16.6 12.6 48.4 48.4 0 0 1 10.5 26.6 19.3 19.3 0 0 1-3.2 12.4l-1.2 1.4-1.4 1.1-1.8 1M215.1 17.6a12.7 12.7 0 0 1 11-1.2 35.4 35.4 0 0 1 16.6 12.6 48.4 48.4 0 0 1 10.5 26.7 19.3 19.3 0 0 1-3.2 12.4l-1.2 1.3-1.4 1.1M214.4 39.9a1.89 1.89 0 0 1 2.6 1.1 2.71 2.71 0 0 1 .4 3.2 1.89 1.89 0 0 1-2.6-1.1 2.71 2.71 0 0 1-.4-3.2zM215.9 40a3.9 3.9 0 0 0 1.8 3.1M216.6 22.9a1.89 1.89 0 0 1 2.6 1.1 2.71 2.71 0 0 1 .4 3.1 1.89 1.89 0 0 1-2.6-1 2.71 2.71 0 0 1-.4-3.2zM218.1 22.9a3.9 3.9 0 0 0 1.8 3.2M225.4 35.6a4.5 4.5 0 0 1 5.5-.2 16 16 0 0 1 7.6 13.3 4.6 4.6 0 0 1-2.9 4.7 7 7 0 0 1-6.2-2.2 16.2 16.2 0 0 1-5.5-11.8 5.5 5.5 0 0 1 1.5-3.8zM227.1 34.7a7.6 7.6 0 0 0-.9 7.1 15.7 15.7 0 0 0 7.9 10.1 5.3 5.3 0 0 0 3.2 .4M231.3 23.9a1.89 1.89 0 0 1 2.5 1 2.71 2.71 0 0 1 .4 3.2 1.89 1.89 0 0 1-2.6-1.1 2.71 2.71 0 0 1-.3-3.1zM232.7 23.9a3.9 3.9 0 0 0 1.9 3.1M226.7 58.9a1.89 1.89 0 0 1 2.6 1 2.71 2.71 0 0 1 .4 3.2 1.89 1.89 0 0 1-2.6-1.1 2.71 2.71 0 0 1-.4-3.1z"/>
<path d="M228.2 58.9a3.9 3.9 0 0 0 1.8 3.1M244.5 41.9a1.89 1.89 0 0 1 2.5 1.1 2.71 2.71 0 0 1 .4 3.1 1.89 1.89 0 0 1-2.6-1 2.71 2.71 0 0 1-.3-3.2zM246 41.9a3.9 3.9 0 0 0 1.8 3.2"/>
</g>
<path d="M192.5 75.9h79.3" fill="none" stroke="#000" stroke-width=".2"/>
<path d="M194.6 81.5h75.1v3h-75.1z" fill-rule="evenodd" fill="#ededed"/>
<path d="M194.6 81.5h75.1v20.8h-75.1zM194.6 87.5h75.1M194.6 90.4h75.1M194.6 93.4h75.1M194.6 96.4h75.1M194.6 99.3h75.1M194.6 102.3h75.1" fill="none" stroke="#000" stroke-width=".2"/>
<g font-size="3.5" fill="#bf1a1a">
<text x="220.5" y="175.5">P11</text>
<text x="220.5" y="188.2">4</text>
</g>
<text font-size="3.5" x="135.5" y="181.9">ARM PIVOT MOUNT PLATE</text>
<text font-size="2.8" x="194.5" y="200.9">A</text>
<text font-size="2.6" x="135.5" y="175.5">LIFETRAC v25 - OPEN SOURCE ECOLOGY</text>
<g font-size="2.5">
<text x="194.6" y="80.1">HOLE TABLE</text>
<text x="9.4" y="173.7">NOTES - UNLESS OTHERWISE SPECIFIED</text>
<text x="135.5" y="200.9">1:2</text>
<text x="149.2" y="200.9">mm [in]</text>
<text x="179.4" y="200.9">1 OF 1</text>
<text x="204.1" y="200.9">2026-09-25</text>
</g>
<text font-size="2.4" x="135.5" y="188.2">PL 1/4 [6.35] ASTM A36</text>
<g font-size="2.3">
<text x="210" y="11.1">ISOMETRIC VIEW (REF, NOT TO SCALE)</text>
<text x="61.1" y="45.5" transform="rotate(-90 61.1 45.5)">6.3 [.250] THK</text>
<text x="103" y="43.6">TOP</text>
<text x="61.1" y="100.9" transform="rotate(-90 61.1 100.9)">Ø152.4 [6.000]</text>
<text x="97.8" y="136.5">Ø152.4 [6.000]</text>
<text x="101.4" y="141.6">FRONT</text>
<text x="227.4" y="200.9">5a8028c0 | A (LETTER)</text>
</g>
<g font-size="2.2">
<text x="135.5" y="194.6">CNC PLASMA CUT</text>
<text x="220.5" y="194.6">152.3 x 152.3</text>
<text x="250.7" y="194.6">0.78 kg</text>
</g>
<g font-size="2.1">
<text x="9.4" y="11.1">SCALE 1:2 - VIEWS IN THIRD-ANGLE PROJECTION</text>
<text x="195.4" y="83.7">TAG</text>
<text x="202.9" y="83.7">VIEW</text>
<text x="211.9" y="83.7">X</text>
<text x="227.6" y="83.7">Y</text>
<text x="243.4" y="83.7">SIZE</text>
<text x="195.4" y="86.7">A1</text>
<text x="195.4" y="89.6">A2</text>
<text x="202.9" y="86.7">FRONT</text>
<text x="202.9" y="89.6">FRONT</text>
<text x="211.9" y="86.7">22.8 [.899]</text>
<text x="211.9" y="89.6">30.5 [1.200]</text>
<text x="227.6" y="86.7">55.5 [2.184]</text>
<text x="227.6" y="89.6">110.5 [4.351]</text>
<text x="243.4" y="86.7">Ø12.7 [.500] THRU</text>
<text x="243.4" y="89.6">Ø12.7 [.500] THRU</text>
<text x="195.4" y="92.6">A3</text>
<text x="195.4" y="95.5">A4</text>
<text x="202.9" y="92.6">FRONT</text>
<text x="202.9" y="95.5">FRONT</text>
<text x="211.9" y="92.6">65.6 [2.582]</text>
<text x="211.9" y="95.5">81.3 [3.200]</text>
<text x="227.6" y="92.6">20 [.786]</text>
<text x="227.6" y="95.5">133.1 [5.238]</text>
<text x="243.4" y="92.6">Ø12.7 [.500] THRU</text>
<text x="243.4" y="95.5">Ø12.7 [.500] THRU</text>
<text x="195.4" y="98.5">A5</text>
<text x="195.4" y="101.5">B1</text>
<text x="202.9" y="98.5">FRONT</text>
<text x="202.9" y="101.5">FRONT</text>
<text x="211.9" y="98.5">127.2 [5.008]</text>
<text x="211.9" y="101.5">76.1 [2.997]</text>
<text x="227.6" y="98.5">101.8 [4.007]</text>
<text x="227.6" y="101.5">76.1 [2.997]</text>
<text x="243.4" y="98.5">Ø12.7 [.500] THRU</text>
<text x="243.4" y="101.5">Ø50.8 [2.000] THRU</text>
</g>
<g font-size="2">
<text x="9.7" y="176.9">1. DIMENSIONS IN MILLIMETRES [INCHES]. DO NOT SCALE DRAWING.</text>
<text x="9.7" y="179.5">2. GENERATED FROM THE OPENSCAD MODEL. IF THIS SHEET AND THE MODEL DISAGREE, THE MODEL GOVERNS. THE</text>
<text x="9.7" y="182.1">GEOMETRY ID IDENTIFIES THE MODEL VERSION.</text>
<text x="9.7" y="184.7">3. CUT THE PROFILE FROM generated/dxf/P11_arm-pivot-mount-plate.dxf AT 1:1. THIS SHEET IS FOR INSPECTION AND HOLE</text>
<text x="9.7" y="189.9">4. TOLERANCES: PROFILE AND HOLE POSITION ±0.8 [±.03]; HOLE Ø +0.5/-0 [+.02/-0].</text>
<text x="11.4" y="187.3">CHECKING.</text>
<text x="9.7" y="192.5">5. HOLES MARKED DRILL* ARE SMALLER THAN THE PLATE THICKNESS: PLASMA-MARK THE CENTRE ONLY, THEN DRILL</text>
<text x="9.7" y="195.2">TO SIZE.</text>
<text x="9.7" y="197.8">6. EDGES SQUARE UNLESS NOTED. BREAK SHARP EDGES. MARK THE PART NUMBER ON EACH PIECE.</text>
<text x="176.6" y="194.6">REMOVE DROSS, DEBURR; PRIME + PAINT</text>
<text x="135.5" y="207.3">openscad/modules/loader_arm_v2.scad : loader_arm_v2(0, &quot;left&quot;, only=&quot;pivot_plate&quot;)</text>
</g>
<text font-size="1.9" x="234.3" y="207.3">Arm pivot mounts (2 per arm, welded to T6)</text>
<g font-size="1.8" fill="#bf1a1a">
<text x="110.6" y="62.2">A4</text>
<text x="85.2" y="73.5">A2</text>
<text x="133.5" y="77.8">A5</text>
<text x="114.9" y="83.8">B1</text>
<text x="81.4" y="101">A1</text>
<text x="102.7" y="118.8">A3</text>
</g>
<text font-size="1.8" x="225.6" y="80.1">X, Y FROM LOWER-LEFT CORNER OF EACH VIEW</text>
<g font-size="1.7" fill="#595959">
<text x="135.3" y="172.3">PROJECT</text>
<text x="220.4" y="172.3">PART NO.</text>
<text x="135.3" y="178.6">TITLE</text>
<text x="135.3" y="185">MATERIAL / STOCK</text>
<text x="220.4" y="185">QTY PER MACHINE (COUNTED IN MODEL)</text>
<text x="135.3" y="191.3">PROCESS</text>
<text x="176.5" y="191.3">FINISH</text>
<text x="220.4" y="191.3">BLANK SIZE</text>
<text x="250.5" y="191.3">MASS (CALC)</text>
<text x="135.3" y="197.7">SCALE</text>
<text x="149" y="197.7">UNITS</text>
<text x="164.1" y="197.7">3RD ANGLE</text>
<text x="179.2" y="197.7">SHEET</text>
<text x="194.3" y="197.7">REV</text>
<text x="203.9" y="197.7">REV DATE</text>
<text x="227.2" y="197.7">GEOMETRY ID | SHEET SIZE</text>
<text x="135.3" y="204">SOURCE (OPENSCAD)</text>
<text x="234.1" y="204">USED IN</text>
</g>
</svg>
